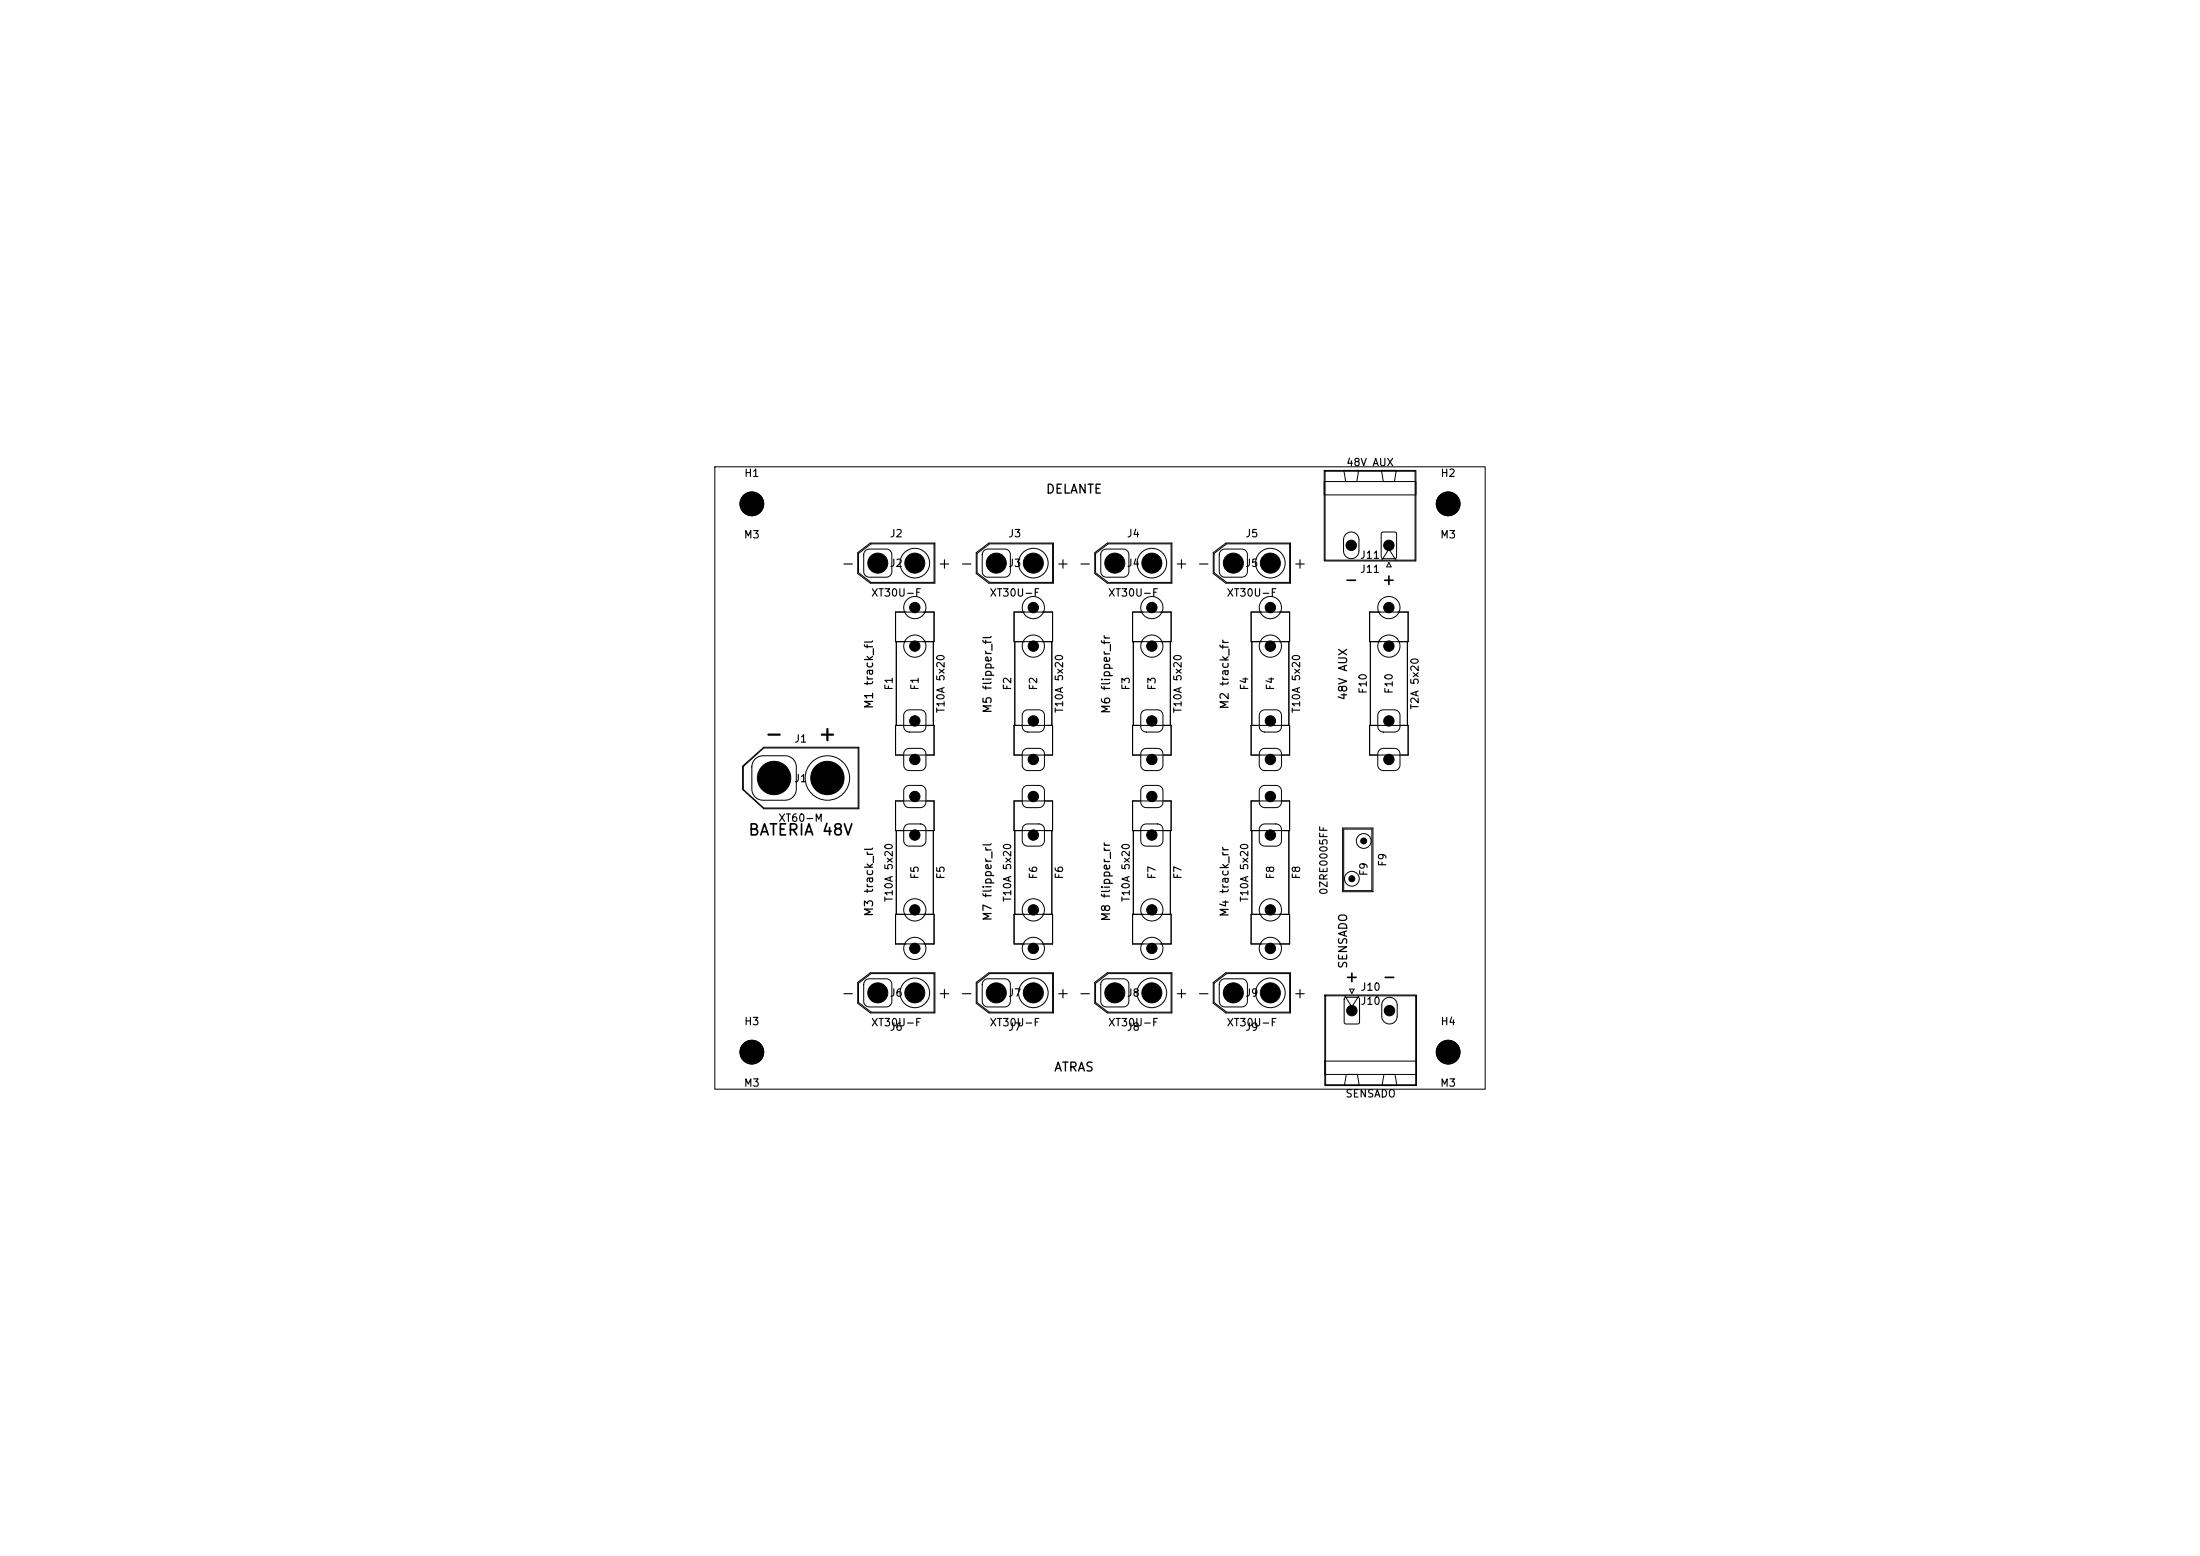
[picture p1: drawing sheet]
<svg xmlns="http://www.w3.org/2000/svg" width="297mm" height="210mm" viewBox="0 0 297 210" stroke-linecap="round" stroke-linejoin="round" font-family="sans-serif">
<g fill="none" stroke="#000" stroke-width=".14">
<path d="M96.5 63h104v84h-104zM115.8 74.6l1.7-1.3h8.7v5.4h-8.7l-1.7-1.3zM115.9 74.7l1.7-1.3h8.5v5.2h-8.5l-1.7-1.3zM116.8 74.4l.2-.2 .4-.1h2.2l.5 .2 .2 .2 .1 .4v2.2l-.2 .5-.2 .2-.4 .1h-2.2l-.5-.2-.2-.2-.1-.4v-2.2zM131.8 74.6l1.7-1.3h8.7v5.4h-8.7l-1.7-1.3zM131.9 74.7l1.7-1.3h8.5v5.2h-8.5l-1.7-1.3zM132.9 74.3l.5-.2h2.2l.4 .1 .2 .2 .2 .5v2.2l-.1 .4-.2 .2-.5 .2h-2.2l-.4-.1-.2-.2-.2-.5v-2.2l.1-.4zM147.8 74.6l1.7-1.3h8.7v5.4h-8.7l-1.7-1.3zM147.9 74.7l1.7-1.3h8.5v5.2h-8.5l-1.7-1.3zM148.9 74.3l.5-.2h2.2l.4 .1 .2 .2 .2 .5v2.2l-.1 .4-.2 .2-.5 .2h-2.2l-.4-.1-.2-.2-.2-.5v-2.2l.1-.4zM163.8 74.6l1.7-1.3h8.7v5.4h-8.7l-1.7-1.3zM163.9 74.7l1.7-1.3h8.5v5.2h-8.5l-1.7-1.3z"/>
<path d="M164.8 74.4l.2-.2 .4-.1h2.2l.5 .2 .2 .2 .1 .4v2.2l-.2 .5-.2 .2-.4 .1h-2.2l-.5-.2-.2-.2-.1-.4v-2.2zM178.8 65h12.4v1.8h-12.4zM178.8 63.5h12.4v12.2h-12.4zM178.9 63.6h12.1v12h-12.1zM181.4 63.5h2l-.2 1.5h-1.5zM181.7 72.1a1.04 1.04 0 0 1 1.1-.2 1.04 1.04 0 0 1 .7 .9v1.6a1.04 1.04 0 0 1-1.1 1 1.04 1.04 0 0 1-1-1v-1.7zM186.5 63.5h2l-.2 1.5h-1.5zM186.5 71.9l1.8-.1 .2 .2v3.2l-.1 .2h-1.7l-.2-.2v-3.1zM186.6 75.6l.9-1.5 1 1.5M187.5 75.9l.3 .6h-.6zM120.9 82.6h5.2v4h-5.2zM120.9 97.9h5.2v4h-5.2z"/>
<path d="M121 86.6v11.3M122.2 96.1l.2-.2 .4-.1h1.5l.4 .2 .2 .2 .1 .4v1.5l-.2 .4-.2 .2-.3 .1h-1.5l-.5-.2-.2-.2-.1-.3v-1.5zM126 86.6v11.3M136.9 82.6h5.2v4h-5.2zM136.9 97.9h5.2v4h-5.2zM137 86.6v11.3M138.2 96.1l.2-.2 .4-.1h1.5l.4 .2 .2 .2 .1 .4v1.5l-.2 .4-.2 .2-.3 .1h-1.5l-.5-.2-.2-.2-.1-.3v-1.5zM142 86.6v11.3M152.9 82.6h5.2v4h-5.2zM152.9 97.9h5.2v4h-5.2zM153 86.6v11.3M154.3 96l.5-.2h1.5l.3 .1 .2 .2 .2 .5v1.5l-.1 .3-.2 .2-.4 .2h-1.5l-.4-.1-.2-.2-.2-.4v-1.5l.1-.4z"/>
<path d="M158 86.6v11.3M168.9 82.6h5.2v4h-5.2zM168.9 97.9h5.2v4h-5.2zM169 86.6v11.3M170.3 96l.5-.2h1.5l.3 .1 .2 .2 .2 .5v1.5l-.1 .3-.2 .2-.4 .2h-1.5l-.4-.1-.2-.2-.2-.4v-1.5l.1-.4zM174 86.6v11.3M184.9 82.6h5.2v4h-5.2zM184.9 97.9h5.2v4h-5.2zM185 86.6v11.3M186.2 96.1l.2-.2 .4-.1h1.5l.4 .2 .2 .2 .1 .4v1.5l-.2 .4-.2 .2-.3 .1h-1.5l-.5-.2-.2-.2-.1-.3v-1.5zM190 86.6v11.3M100.3 103.4l2.8-2.5h12.9v8.3h-12.9l-2.8-2.6z"/>
<path d="M100.4 103.5l2.7-2.5h12.8v8.1h-12.8l-2.7-2.5zM101.9 102.4l.4-.2 .5-.2h3.2a1.5 1.5 0 0 1 1.5 1.5v3a1.5 1.5 0 0 1-1.5 1.5h-3a1.5 1.5 0 0 1-1.5-1.5v-3.2l.2-.5zM120.9 108.1h5.2v4h-5.2zM121 112.1v11.3M122.2 106.3l.2-.2 .4-.1h1.5l.4 .2 .2 .2 .1 .4v1.5l-.2 .4-.2 .2-.3 .1h-1.5l-.5-.2-.2-.2-.1-.3v-1.5zM122.2 111.5l.2-.2 .4-.1h1.5l.4 .2 .2 .2 .1 .4v1.5l-.2 .4-.2 .2-.3 .1h-1.5l-.5-.2-.2-.2-.1-.3v-1.5zM122.2 101.3l.2-.2 .4-.1h1.5l.4 .2 .2 .2 .1 .4v1.5l-.2 .4-.2 .2-.3 .1h-1.5l-.5-.2-.2-.2-.1-.3v-1.5zM126 112.1v11.3M136.9 108.1h5.2v4h-5.2zM137 112.1v11.3M138.2 101.3l.2-.2 .4-.1h1.5l.4 .2 .2 .2 .1 .4v1.5l-.2 .4-.2 .2-.3 .1h-1.5l-.5-.2-.2-.2-.1-.3v-1.5zM138.2 106.3l.2-.2 .4-.1h1.5l.4 .2 .2 .2 .1 .4v1.5l-.2 .4-.2 .2-.3 .1h-1.5l-.5-.2-.2-.2-.1-.3v-1.5z"/>
<path d="M138.2 111.5l.2-.2 .4-.1h1.5l.4 .2 .2 .2 .1 .4v1.5l-.2 .4-.2 .2-.3 .1h-1.5l-.5-.2-.2-.2-.1-.3v-1.5zM142 112.1v11.3M152.9 108.1h5.2v4h-5.2zM153 112.1v11.3M154.3 101.2l.5-.2h1.5l.3 .1 .2 .2 .2 .5v1.5l-.1 .3-.2 .2-.4 .2h-1.5l-.4-.1-.2-.2-.2-.4v-1.5l.1-.4zM154.3 106.2l.5-.2h1.5l.3 .1 .2 .2 .2 .5v1.5l-.1 .3-.2 .2-.4 .2h-1.5l-.4-.1-.2-.2-.2-.4v-1.5l.1-.4zM154.3 111.4l.5-.2h1.5l.3 .1 .2 .2 .2 .5v1.5l-.1 .3-.2 .2-.4 .2h-1.5l-.4-.1-.2-.2-.2-.4v-1.5l.1-.4zM158 112.1v11.3M168.9 108.1h5.2v4h-5.2zM169 112.1v11.3M170.3 101.2l.5-.2h1.5l.3 .1 .2 .2 .2 .5v1.5l-.1 .3-.2 .2-.4 .2h-1.5l-.4-.1-.2-.2-.2-.4v-1.5l.1-.4zM170.3 106.2l.5-.2h1.5l.3 .1 .2 .2 .2 .5v1.5l-.1 .3-.2 .2-.4 .2h-1.5l-.4-.1-.2-.2-.2-.4v-1.5l.1-.4z"/>
<path d="M170.3 111.4l.5-.2h1.5l.3 .1 .2 .2 .2 .5v1.5l-.1 .3-.2 .2-.4 .2h-1.5l-.4-.1-.2-.2-.2-.4v-1.5l.1-.4zM174 112.1v11.3M181.3 111.8h4.1v8.6h-4.1zM181.4 111.9h3.8v8.3h-3.8zM186.2 101.3l.2-.2 .4-.1h1.5l.4 .2 .2 .2 .1 .4v1.5l-.2 .4-.2 .2-.3 .1h-1.5l-.5-.2-.2-.2-.1-.3v-1.5zM115.8 132.6l1.7-1.3h8.7v5.4h-8.7l-1.7-1.3zM115.9 132.7l1.7-1.3h8.5v5.2h-8.5l-1.7-1.3zM116.9 132.3l.5-.2h2.2l.4 .1 .2 .2 .2 .5v2.2l-.1 .4-.2 .2-.5 .2h-2.2l-.4-.1-.2-.2-.2-.5v-2.2l.1-.4zM120.9 123.4h5.2v4h-5.2zM131.8 132.6l1.7-1.3h8.7v5.4h-8.7l-1.7-1.3zM131.9 132.7l1.7-1.3h8.5v5.2h-8.5l-1.7-1.3zM132.9 132.3l.5-.2h2.2l.4 .1 .2 .2 .2 .5v2.2l-.1 .4-.2 .2-.5 .2h-2.2l-.4-.1-.2-.2-.2-.5v-2.2l.1-.4z"/>
<path d="M136.9 123.4h5.2v4h-5.2zM147.8 132.6l1.7-1.3h8.7v5.4h-8.7l-1.7-1.3zM147.9 132.7l1.7-1.3h8.5v5.2h-8.5l-1.7-1.3zM148.9 132.3l.5-.2h2.2l.4 .1 .2 .2 .2 .5v2.2l-.1 .4-.2 .2-.5 .2h-2.2l-.4-.1-.2-.2-.2-.5v-2.2l.1-.4zM152.9 123.4h5.2v4h-5.2zM163.8 132.6l1.7-1.3h8.7v5.4h-8.7l-1.7-1.3zM163.9 132.7l1.7-1.3h8.5v5.2h-8.5l-1.7-1.3zM164.8 132.4l.2-.2 .4-.1h2.2l.5 .2 .2 .2 .1 .4v2.2l-.2 .5-.2 .2-.4 .1h-2.2l-.5-.2-.2-.2-.1-.4v-2.2zM168.9 123.4h5.2v4h-5.2zM178.9 134.3h12.3v12.2h-12.3zM179 134.4h12.1v12h-12.1zM181.5 134.7l1.8-.1 .2 .2v3.2l-.1 .2h-1.7l-.2-.2v-3.1z"/>
<path d="M181.6 134.4l.9 1.5 1-1.5M182.2 133.5h.6l-.3 .6zM186.8 134.9a1.04 1.04 0 0 1 1.2-.2 1.04 1.04 0 0 1 .6 .9v1.6a1.04 1.04 0 0 1-1 1 1.04 1.04 0 0 1-1.1-1l.1-1.7zM178.9 143.2h12.3v1.8h-12.3zM181.8 145h1.5l.2 1.5h-2zM186.8 145h1.5l.3 1.5h-2z"/>
<circle cx="101.5" cy="68" r="1.6"/>
<circle cx="123.5" cy="76" r="2"/>
<circle cx="139.5" cy="76" r="2"/>
<circle cx="155.5" cy="76" r="2"/>
<circle cx="171.5" cy="76" r="2"/>
<circle cx="195.5" cy="68" r="1.6"/>
<circle cx="123.5" cy="82" r="1.5"/>
<circle cx="123.5" cy="87.2" r="1.5"/>
<circle cx="139.5" cy="82" r="1.5"/>
<circle cx="139.5" cy="87.2" r="1.5"/>
<circle cx="155.5" cy="82" r="1.5"/>
<circle cx="155.5" cy="87.2" r="1.5"/>
<circle cx="171.5" cy="82" r="1.5"/>
<circle cx="171.5" cy="87.2" r="1.5"/>
<circle cx="187.5" cy="82" r="1.5"/>
<circle cx="187.5" cy="87.2" r="1.5"/>
<circle cx="111.7" cy="105" r="3"/>
<circle cx="182.5" cy="118.6" r="1"/>
<circle cx="184.1" cy="113.5" r="1"/>
<circle cx="123.5" cy="134" r="2"/>
<circle cx="123.5" cy="122.8" r="1.5"/>
<circle cx="123.5" cy="128" r="1.5"/>
<circle cx="139.5" cy="134" r="2"/>
<circle cx="139.5" cy="122.8" r="1.5"/>
<circle cx="139.5" cy="128" r="1.5"/>
<circle cx="155.5" cy="134" r="2"/>
<circle cx="155.5" cy="122.8" r="1.5"/>
<circle cx="155.5" cy="128" r="1.5"/>
<circle cx="171.5" cy="122.8" r="1.5"/>
<circle cx="171.5" cy="128" r="1.5"/>
<circle cx="171.5" cy="134" r="2"/>
<circle cx="101.5" cy="142" r="1.6"/>
<circle cx="195.5" cy="142" r="1.6"/>
</g>
<g fill="#000" stroke="#000" stroke-width=".14">
<circle cx="101.5" cy="68" r="1.6"/>
<circle cx="118.5" cy="76" r="1.35"/>
<circle cx="123.5" cy="76" r="1.35"/>
<circle cx="134.5" cy="76" r="1.35"/>
<circle cx="139.5" cy="76" r="1.35"/>
<circle cx="150.5" cy="76" r="1.35"/>
<circle cx="155.5" cy="76" r="1.35"/>
<circle cx="166.5" cy="76" r="1.35"/>
<circle cx="171.5" cy="76" r="1.35"/>
<circle cx="182.4" cy="73.6" r=".7"/>
<circle cx="187.5" cy="73.6" r=".7"/>
<circle cx="195.5" cy="68" r="1.6"/>
<circle cx="123.5" cy="87.2" r=".7"/>
<circle cx="123.5" cy="97.3" r=".7"/>
<circle cx="123.5" cy="82" r=".7"/>
<circle cx="139.5" cy="87.2" r=".7"/>
<circle cx="139.5" cy="97.3" r=".7"/>
<circle cx="139.5" cy="82" r=".7"/>
<circle cx="155.5" cy="87.2" r=".7"/>
<circle cx="155.5" cy="97.3" r=".7"/>
<circle cx="155.5" cy="82" r=".7"/>
<circle cx="171.5" cy="87.2" r=".7"/>
<circle cx="171.5" cy="97.3" r=".7"/>
<circle cx="171.5" cy="82" r=".7"/>
<circle cx="187.5" cy="87.2" r=".7"/>
<circle cx="187.5" cy="97.3" r=".7"/>
<circle cx="187.5" cy="82" r=".7"/>
<circle cx="104.5" cy="105" r="2.25"/>
<circle cx="111.7" cy="105" r="2.25"/>
<circle cx="123.5" cy="102.5" r=".7"/>
<circle cx="123.5" cy="112.7" r=".7"/>
<circle cx="123.5" cy="107.5" r=".7"/>
<circle cx="139.5" cy="102.5" r=".7"/>
<circle cx="139.5" cy="112.7" r=".7"/>
<circle cx="139.5" cy="107.5" r=".7"/>
<circle cx="155.5" cy="102.5" r=".7"/>
<circle cx="155.5" cy="112.7" r=".7"/>
<circle cx="155.5" cy="107.5" r=".7"/>
<circle cx="171.5" cy="102.5" r=".7"/>
<circle cx="171.5" cy="112.7" r=".7"/>
<circle cx="171.5" cy="107.5" r=".7"/>
<circle cx="182.5" cy="118.6" r=".4"/>
<circle cx="184.1" cy="113.5" r=".4"/>
<circle cx="187.5" cy="102.5" r=".7"/>
<circle cx="118.5" cy="134" r="1.35"/>
<circle cx="123.5" cy="128" r=".7"/>
<circle cx="123.5" cy="122.8" r=".7"/>
<circle cx="123.5" cy="134" r="1.35"/>
<circle cx="134.5" cy="134" r="1.35"/>
<circle cx="139.5" cy="128" r=".7"/>
<circle cx="139.5" cy="122.8" r=".7"/>
<circle cx="139.5" cy="134" r="1.35"/>
<circle cx="150.5" cy="134" r="1.35"/>
<circle cx="155.5" cy="128" r=".7"/>
<circle cx="155.5" cy="122.8" r=".7"/>
<circle cx="155.5" cy="134" r="1.35"/>
<circle cx="166.5" cy="134" r="1.35"/>
<circle cx="171.5" cy="128" r=".7"/>
<circle cx="171.5" cy="122.8" r=".7"/>
<circle cx="171.5" cy="134" r="1.35"/>
<circle cx="182.5" cy="136.4" r=".7"/>
<circle cx="187.6" cy="136.4" r=".7"/>
<circle cx="101.5" cy="142" r="1.6"/>
<circle cx="195.5" cy="142" r="1.6"/>
</g>
<g font-size="2">
<text x="103.1" y="100.5">-</text>
<text x="110.3" y="100.5">+</text>
</g>
<g font-size="1.5">
<text x="113.4" y="77.1">-</text>
<text x="126.4" y="77.1">+ -</text>
<text x="142.4" y="77.1">+ -</text>
<text x="158.4" y="77.1">+ -</text>
<text x="174.4" y="77.1">+</text>
<text x="181.3" y="79.3">-</text>
<text x="186.4" y="79.3">+</text>
<text x="100.9" y="113.1">BATERIA 48V</text>
<text x="113.4" y="135.1">-</text>
<text x="126.4" y="135.1">+ -</text>
<text x="142.4" y="135.1">+ -</text>
<text x="158.4" y="135.1">+ -</text>
<text x="174.4" y="135.1">+</text>
<text x="181.4" y="132.9">+</text>
<text x="186.5" y="132.9">-</text>
</g>
<g font-size="1.2">
<text x="141.1" y="66.9">DELANTE</text>
<text x="183.3" y="74.3" transform="rotate(-90 183.3 74.3)">2</text>
<text x="188.4" y="74.3" transform="rotate(-90 188.4 74.3)">1</text>
<text x="183.4" y="137.1" transform="rotate(-90 183.4 137.1)">1</text>
<text x="188.5" y="137.1" transform="rotate(-90 188.5 137.1)">2</text>
<text x="142.2" y="144.9">ATRAS</text>
</g>
<g font-size="1.1">
<text x="118.1" y="95.8" transform="rotate(-90 118.1 95.8)">M1 track_fl</text>
<text x="166.1" y="95.8" transform="rotate(-90 166.1 95.8)">M2 track_fr</text>
<text x="182.1" y="94.6" transform="rotate(-90 182.1 94.6)">48V AUX</text>
<text x="134.1" y="96.4" transform="rotate(-90 134.1 96.4)">M5 flipper_fl</text>
<text x="150.1" y="96.4" transform="rotate(-90 150.1 96.4)">M6 flipper_fr</text>
<text x="118.1" y="123.8" transform="rotate(-90 118.1 123.8)">M3 track_rl</text>
<text x="134.1" y="124.4" transform="rotate(-90 134.1 124.4)">M7 flipper_rl</text>
<text x="150.1" y="124.5" transform="rotate(-90 150.1 124.5)">M8 flipper_rr</text>
<text x="166.1" y="123.9" transform="rotate(-90 166.1 123.9)">M4 track_rr</text>
<text x="182.1" y="130.8" transform="rotate(-90 182.1 130.8)">SENSADO</text>
</g>
<g font-size="1">
<text x="100.4" y="64.6">H1</text>
<text x="181.7" y="63.2">48V AUX</text>
<text x="194.4" y="64.6">H2</text>
<text x="100.4" y="72.9">M3</text>
<text x="120" y="72.8">J2</text>
<text x="120" y="76.8">J2</text>
<text x="136" y="72.8">J3</text>
<text x="136" y="76.8">J3</text>
<text x="152" y="72.8">J4</text>
<text x="152" y="76.8">J4</text>
<text x="168" y="72.8">J5</text>
<text x="168" y="76.8">J5</text>
<text x="183.5" y="77.6">J11</text>
<text x="183.5" y="75.7">J11</text>
<text x="194.4" y="72.9">M3</text>
<text x="117.5" y="80.8">XT30U-F</text>
<text x="122.9" y="82.8">2</text>
<text x="133.5" y="80.8">XT30U-F</text>
<text x="138.9" y="82.8">2</text>
<text x="149.5" y="80.8">XT30U-F</text>
<text x="154.9" y="82.8">2</text>
<text x="165.5" y="80.8">XT30U-F</text>
<text x="170.9" y="82.8">2</text>
<text x="186.9" y="82.8">2</text>
<text x="122.9" y="88">2</text>
<text x="138.9" y="88">2</text>
<text x="154.9" y="88">2</text>
<text x="170.9" y="88">2</text>
<text x="186.9" y="88">2</text>
<text x="120.8" y="93.3" transform="rotate(-90 120.8 93.3)">F1</text>
<text x="124.3" y="93.3" transform="rotate(-90 124.3 93.3)">F1</text>
<text x="136.8" y="93.3" transform="rotate(-90 136.8 93.3)">F2</text>
<text x="140.3" y="93.3" transform="rotate(-90 140.3 93.3)">F2</text>
<text x="152.8" y="93.3" transform="rotate(-90 152.8 93.3)">F3</text>
<text x="156.3" y="93.3" transform="rotate(-90 156.3 93.3)">F3</text>
<text x="168.8" y="93.3" transform="rotate(-90 168.8 93.3)">F4</text>
<text x="172.3" y="93.3" transform="rotate(-90 172.3 93.3)">F4</text>
<text x="184.8" y="93.7" transform="rotate(-90 184.8 93.7)">F10</text>
<text x="188.3" y="93.7" transform="rotate(-90 188.3 93.7)">F10</text>
<text x="191.8" y="95.9" transform="rotate(-90 191.8 95.9)">T2A 5x20</text>
<text x="107.1" y="100.5">J1</text>
<text x="122.9" y="98.1">1</text>
<text x="127.8" y="96.3" transform="rotate(-90 127.8 96.3)">T10A 5x20</text>
<text x="138.9" y="98.1">1</text>
<text x="143.8" y="96.3" transform="rotate(-90 143.8 96.3)">T10A 5x20</text>
<text x="154.9" y="98.1">1</text>
<text x="159.8" y="96.3" transform="rotate(-90 159.8 96.3)">T10A 5x20</text>
<text x="170.9" y="98.1">1</text>
<text x="175.8" y="96.3" transform="rotate(-90 175.8 96.3)">T10A 5x20</text>
<text x="186.9" y="98.1">1</text>
<text x="107.1" y="105.8">J1</text>
<text x="122.9" y="103.3">1</text>
<text x="138.9" y="103.3">1</text>
<text x="154.9" y="103.3">1</text>
<text x="170.9" y="103.3">1</text>
<text x="186.9" y="103.3">1</text>
<text x="105" y="111.2">XT60-M</text>
<text x="122.9" y="108.3">1</text>
<text x="122.9" y="113.5">1</text>
<text x="138.9" y="108.3">1</text>
<text x="138.9" y="113.5">1</text>
<text x="154.9" y="108.3">1</text>
<text x="154.9" y="113.5">1</text>
<text x="170.9" y="108.3">1</text>
<text x="170.9" y="113.5">1</text>
<text x="124.3" y="118.8" transform="rotate(-90 124.3 118.8)">F5</text>
<text x="127.8" y="118.8" transform="rotate(-90 127.8 118.8)">F5</text>
<text x="140.3" y="118.8" transform="rotate(-90 140.3 118.8)">F6</text>
<text x="143.8" y="118.8" transform="rotate(-90 143.8 118.8)">F6</text>
<text x="156.3" y="118.8" transform="rotate(-90 156.3 118.8)">F7</text>
<text x="159.8" y="118.8" transform="rotate(-90 159.8 118.8)">F7</text>
<text x="172.3" y="118.8" transform="rotate(-90 172.3 118.8)">F8</text>
<text x="175.8" y="118.8" transform="rotate(-90 175.8 118.8)">F8</text>
<text x="184.9" y="118.3" transform="rotate(-90 184.9 118.3)">F9</text>
<text x="187.4" y="117" transform="rotate(-90 187.4 117)">F9</text>
<text x="120.8" y="121.8" transform="rotate(-90 120.8 121.8)">T10A 5x20</text>
<text x="122.9" y="123.6">2</text>
<text x="136.8" y="121.8" transform="rotate(-90 136.8 121.8)">T10A 5x20</text>
<text x="138.9" y="123.6">2</text>
<text x="152.8" y="121.8" transform="rotate(-90 152.8 121.8)">T10A 5x20</text>
<text x="154.9" y="123.6">2</text>
<text x="168.8" y="121.8" transform="rotate(-90 168.8 121.8)">T10A 5x20</text>
<text x="170.9" y="123.6">2</text>
<text x="179.5" y="120.9" transform="rotate(-90 179.5 120.9)">0ZRE0005FF</text>
<text x="122.9" y="128.8">2</text>
<text x="138.9" y="128.8">2</text>
<text x="154.9" y="128.8">2</text>
<text x="170.9" y="128.8">2</text>
<text x="120" y="134.8">J6</text>
<text x="136" y="134.8">J7</text>
<text x="152" y="134.8">J8</text>
<text x="168" y="134.8">J9</text>
<text x="183.6" y="134">J10</text>
<text x="183.6" y="135.9">J10</text>
<text x="100.4" y="138.6">H3</text>
<text x="117.5" y="138.8">XT30U-F</text>
<text x="120" y="139.4">J6</text>
<text x="133.5" y="138.8">XT30U-F</text>
<text x="136" y="139.4">J7</text>
<text x="149.5" y="138.8">XT30U-F</text>
<text x="152" y="139.4">J8</text>
<text x="165.5" y="138.8">XT30U-F</text>
<text x="168" y="139.4">J9</text>
<text x="194.4" y="138.6">H4</text>
<text x="100.4" y="146.9">M3</text>
<text x="181.6" y="148.4">SENSADO</text>
<text x="194.4" y="146.9">M3</text>
</g>
<g font-size=".7">
<text x="182.1" y="119.1">2</text>
<text x="183.7" y="114">1</text>
</g>
</svg>
